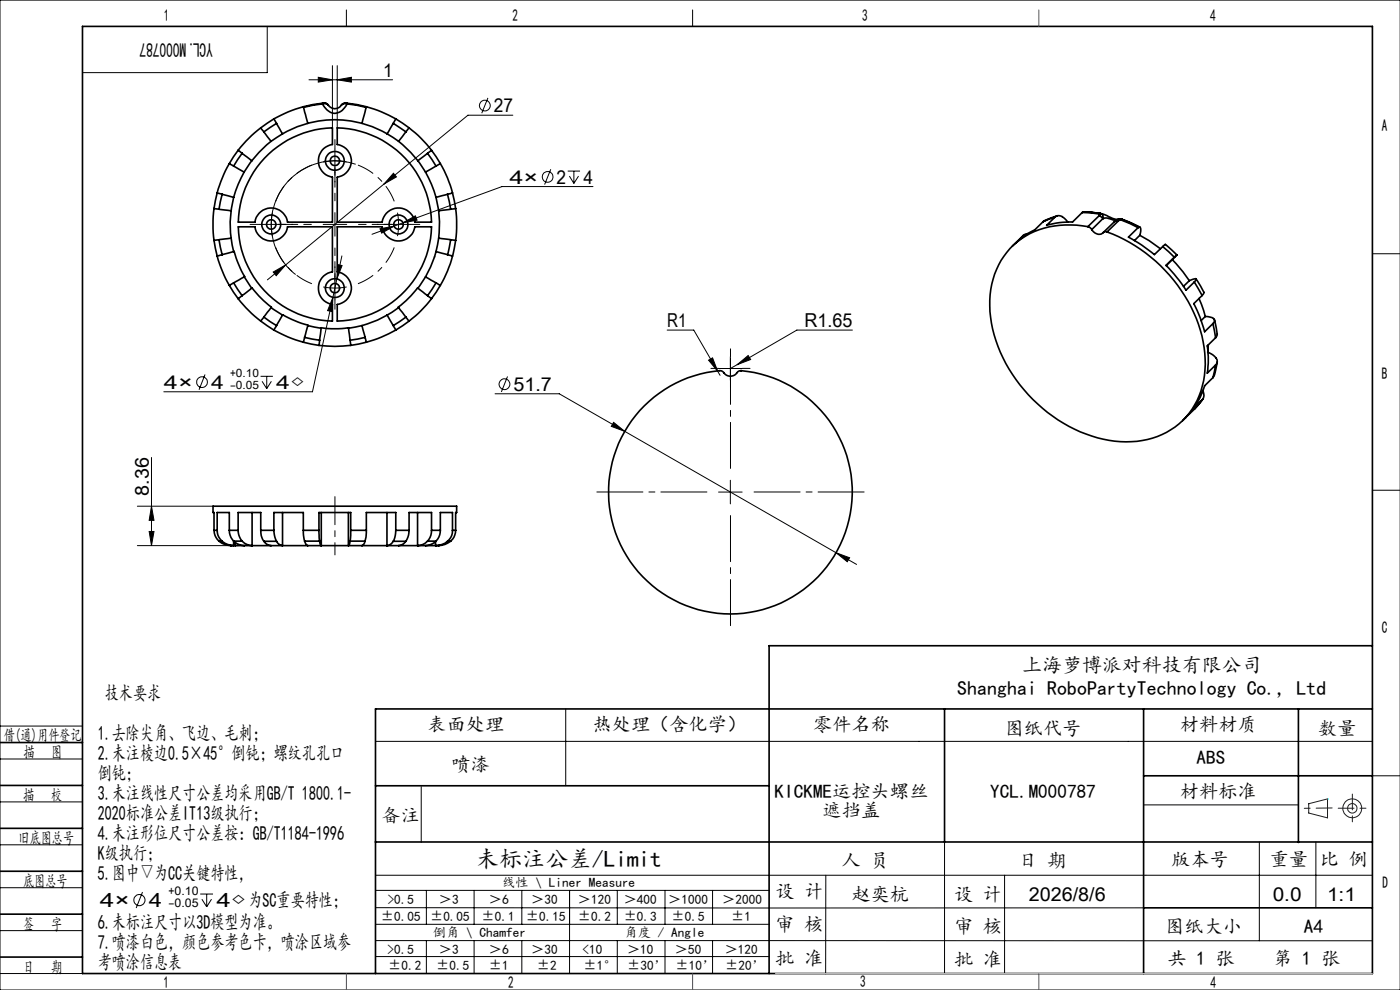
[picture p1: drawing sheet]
<svg xmlns="http://www.w3.org/2000/svg" width="297mm" height="210mm" viewBox="0 0 297 210" stroke-linecap="round" stroke-linejoin="round" font-family="sans-serif">
<g fill="none" stroke="#000" stroke-width=".21">
<path d="M0 0h297v210h-297zM56.7 5.6v9.8h-39.2M65.5 16.9h17.8M67.5 16.4l3 .5-3 .5zM70.5 13.9v13.2M71.5 16.9l3-.5v1zM71.5 13.9v13.2M73.5 2.1v3.5M146.9 2.1v3.5M68.5 34.4a12.6 12.6 0 0 1 5 0M71 31.6v5M75.5 34.8a13.5 13.5 0 0 0-16.3 6.3 13.5 13.5 0 0 0 3.5 17.1"/>
<path d="M81.5 39l-20.9 17.2M83.5 36.8l.6 .7-2.6 1.5zM103.5 20.8l-1.3 3.2M108.8 24.4h-9.5l-17.8 14.6M116.8 35.9l-1.3 3.2M120.4 36.3h2.6M120.8 37.4l.9 1.5M121.7 36.3v2.6M122.7 37.4l-1 1.5M125.8 39.6h-19.3l-21 7.7M58 57.7l2.6-1.5-2 2.3zM60.6 56.2l-3.9 3.2"/>
<path d="M71.6 56.1l1 .2-1.1 2.9zM72.5 54.3l-6.2 28.8h-31.6M80.6 48.5l3-.5-2.6 1.5zM83.6 48l-4.7 1.7M85.5 47.3l2.6-1.5 .4 .9zM85.5 47.3l-1.9 .7M291.1 53.8h5.9M43.5 79.4l-1.3 3.3M55.3 79.8h2.6M56.6 79.8v2.6M70.6 63.1l-.1 3-1-.2zM107.7 79.9l-1.3 3.2"/>
<path d="M141.5 70h5.7l5.6 9.6M150.3 76.4l.9-.5 1.1 2.9zM152.4 78.2h5M154.9 75.7v5M156.4 77.4l2.3-2 .5 .9zM156.4 77.4l-1.5 .8M180.8 70h-11.7l-12.7 7.4M32.1 97v18.7M55.6 80.9l1 1.5M57.6 80.9l-1 1.5M105 83.5h13.6l13.9 8M130.2 89.6l2.3 1.9-2.8-1.1z"/>
<path d="M132.5 91.5l44.9 25.8M29.1 107.4h16.1M29.1 115.7h21.5M31.6 112.7h1.1l-.6 3zM32.1 107.4l.6 3h-1.1zM152.4 104.4h5M154.9 101.9v5M177.4 117.3l2.8 1-.5 .9zM177.4 117.3l4.3 2.4M291.1 104h5.9M0 154h17.5M79.7 157.3h211.4"/>
<path d="M120 150.4v16.3M0 179.2h17.5M0 161h17.5M0 170.1h17.5M89.4 166.9v11.8M200.4 178.6v27.9M242.6 170.7h32.8M267.2 178.6v21M279.2 178.6v14M291.1 164.6h6M0 188.3h17.5M0 197.4h17.5"/>
<path d="M30.2 189.2l-1.3 3.4M42.5 189.6h2.7M42.8 190.7l1.1 1.7M43.9 189.6v2.8M44.9 190.7l-1 1.7M79.7 185.7h211.4M79.7 199.5l211.4 .1M79.7 192.5l162.9 .1M79.7 188.9h83.5M79.7 196.1h83.5M90.5 188.9v7.2M90.5 199.5v7"/>
<path d="M100.6 188.9v7.2M100.6 199.5v7M110.7 188.9v7.2M110.7 199.5v7M120.8 188.9v17.6M131 188.9v7.2M131 199.5v7M141.1 188.9v7.2M141.1 199.5v7M151.2 188.9v7.2M151.2 199.5v7M175.2 185.7v20.9"/>
<path d="M213.1 185.7v20.8M0 206.5h17.5M79.7 202.9h83.5M163.2 206.5h127.9"/>
<circle cx="102.9" cy="22.4" r="1.14"/>
<circle cx="116.2" cy="37.5" r="1.14"/>
<circle cx="42.9" cy="81.1" r="1.13"/>
<circle cx="107" cy="81.5" r="1.15"/>
<circle cx="29.6" cy="190.9" r="1.19"/>
</g>
<path d="M57.6 47.6l.2 2.5M57.6 47.6l.2-2.5M84.6 47.6l-.3-2.5M84.6 47.6l-.3 2.5M71.1 61.1l2.4-.2M71.1 61.1l-2.5-.2" fill="none" stroke="#000" stroke-width=".21" stroke-dasharray="30.5 1.3 1.3 1.3" stroke-linecap="butt"/>
<path d="M66.2 35a13.5 13.5 0 0 0-7.7 7.7M58.5 52.5a13.5 13.5 0 0 0 7.7 7.7M83.6 42.7a13.5 13.5 0 0 0-7.7-7.7M75.9 60.2a13.5 13.5 0 0 0 7.7-7.7" fill="none" stroke="#000" stroke-width=".21" stroke-dasharray="30.5 1.3 1.3 1.3" stroke-dashoffset="26.8" stroke-linecap="butt"/>
<g fill="none" stroke="#191924" stroke-width=".21">
<path d="M277.6 170.5l4-1v4l-4-1z"/>
<circle cx="286.9" cy="171.5" r="1.01"/>
<circle cx="286.9" cy="171.5" r="2"/>
</g>
<path d="M155 99.4v-23.4M150 104.4h-23.4M155 109.4v23.3M160 104.4h23.3" fill="none" stroke="#000" stroke-width=".21" stroke-dasharray="30.5 1.3 1.3 1.3" stroke-dashoffset="20.7"/>
<g fill="none" stroke="#000" stroke-width=".21" stroke-dasharray="30.5 1.3 1.3 1.3">
<path d="M71.1 31.6v-2M71.1 36.6v2M55.1 47.6h-2M57.6 47.6h-2.5M57.6 47.6h2.5M60.1 47.6h2M71.1 58.6v-2M71.1 47.6v-2.5M71.1 47.6h-2.5M71.1 47.6v2.5M71.1 47.6h2.5M82.1 47.6h-2"/>
<path d="M84.6 47.6h2.5M84.6 47.6h-2.5M87.1 47.6h2M71.1 61.1v2.5M71.1 61.1v-2.5M71.1 63.6v2M152.5 78.1h-1.7M155 75.6v-1.6M157.5 78.1h1.6M155 80.6v1.7M71.1 108.7v-3.4"/>
</g>
<path d="M71.1 108.7v9" fill="none" stroke="#000" stroke-width=".21" stroke-dasharray="30.5 1.3 1.3 1.3" stroke-dashoffset="27.9"/>
<path d="M66.1 47.6h-7.1M71.1 42.6v-7M71.1 52.6v7M76.1 47.6h7" fill="none" stroke="#000" stroke-width=".21" stroke-dasharray="30.5 1.3 1.3 1.3" stroke-dashoffset="28.9"/>
<g fill="none" stroke="#000" stroke-width=".35">
<path d="M17.5 5.6h273.6v200.9h-273.6zM48.6 34.7l1 .5M48.6 34.7a27.5 27.5 0 0 0-2.5 6.2M49.6 35.2l2.2 1.3M50.5 31.9l-1.9 2.8M50.5 31.9l.9 .6M51.4 32.5l-1.8 2.7M51.4 32.5l2 1.6M51.8 36.5a24.3 24.3 0 0 0-2.2 5.4M53.4 34.1l-1.6 2.4M55.3 27.1l.7 .9M55.3 27.1a27 27 0 0 0-4.8 4.8"/>
<path d="M56 28l1.5 2M56.1 33.6a20.7 20.7 0 0 1 14.4-6.5v3.5a3.5 3.5 0 0 0-3 3.5 3.5 3.5 0 0 0 3 3.5v9.5h-9.5a3.5 3.5 0 0 0-3.5-3 3.5 3.5 0 0 0-3.4 3h-3.5a20.4 20.4 0 0 1 5.5-13.5zM57.5 30l-2.6 2.3-1.5 1.8M58.1 25.2l-2.8 1.9M58.1 25.2l.6 1M58.7 26.2l-2.7 1.8M58.7 26.2l1.2 2.2M59.9 28.4l-2.4 1.6M64.3 22.6l.1 .2M64.3 22.6a26.9 26.9 0 0 0-6.2 2.6M64.4 22.8l.9 3.4M65.3 26.2a21.7 21.7 0 0 1 11.5 0"/>
<path d="M65.3 26.2l-2.2 .7-3.2 1.5M68.4 21.9h.7l.5 .4M68.4 22l-4 .8M68.4 22a3.2 3.2 0 0 0 2.9 2 3.8 3.8 0 0 0 2.4-2M68.4 22a1.22 1.22 0 0 1 1.6 .6 1.75 1.75 0 0 0 2.7-.5l1-.1M68.4 21.9l-4.1 .7M68.4 21.9v.1M71.5 27.1a20.5 20.5 0 0 1 20 20h-3.5a3.5 3.5 0 0 0-3.5-3 3.5 3.5 0 0 0-3.4 3h-9.6v-9.5a3.5 3.5 0 0 0 3.1-3.5 3.5 3.5 0 0 0-3.1-3.5zM73.7 21.9h-.8l-.5 .4M73.7 22l4 .8M73.7 21.9v.1M73.7 21.9l4 .7"/>
<path d="M76.8 26.2l2.2 .7 3.1 1.5M77.7 22.8l-.9 3.4M77.7 22.6v.2M77.7 22.6a26.9 26.9 0 0 1 6.3 2.6M82.1 28.4l2.5 1.6M83.4 26.2l2.7 1.8M83.4 26.2l-1.3 2.2M84 25.2l2.8 1.9M84 25.2l-.6 1M84.6 30l2.5 2.3 1.6 1.8M86.1 28l-1.5 2M86.8 27.1l-.7 .9"/>
<path d="M86.8 27.1a25.4 25.4 0 0 1 4.7 4.8M88.7 34.1l1.6 2.4M90.3 36.5a24.3 24.3 0 0 1 2.2 5.4M90.7 32.5l-2 1.6M90.7 32.5l1.8 2.7M91.5 31.9l1.9 2.8M91.5 31.9l-.8 .6M92.5 35.2l-2.2 1.3M93.4 34.7l-.9 .5M93.4 34.7a23.8 23.8 0 0 1 2.6 6.2M45.4 44.2l1.1 .2M45.4 51l.7 3.3"/>
<path d="M45.4 44.2a27.2 27.2 0 0 0 0 6.8M46.1 40.9l-.7 3.3M46.1 40.9l1 .3M46.1 54.3a27.5 27.5 0 0 0 2.5 6.2M46.5 44.4l2.5 .3M46.5 50.9l.6 3.1M46.5 50.9l-1.1 .1M47.1 41.2l-.6 3.2M47.1 41.2l2.5 .7M47.1 54l-1 .3M49 50.5l.6 2.9M49 50.5l-2.5 .4"/>
<path d="M49 44.7l-.2 2.4 .2 3.4M49.6 41.9l-.6 2.8M49.6 53.4l-2.5 .6M49.6 60l1.8 2.7M49.6 53.4l.1-.1a23.2 23.2 0 0 0 2.2 5.4h-.1M49.6 60l-1 .5M50.6 48.1h3.5a3.5 3.5 0 0 0 3.4 3 3.5 3.5 0 0 0 3.5-3h9.5v9.6a3.5 3.5 0 0 0-3 3.4 3.5 3.5 0 0 0 3 3.5v3.5a20.5 20.5 0 0 1-19.9-20zM51.8 58.7l1.6 2.4M51.8 58.7l-2.2 1.3M71.5 48.1h9.6a3.5 3.5 0 0 0 3.4 3 3.5 3.5 0 0 0 3.5-3h3.5a20.5 20.5 0 0 1-20 20v-3.5a3.5 3.5 0 0 0 3.1-3.5 3.5 3.5 0 0 0-3.1-3.4zM90.3 58.7l-1.6 2.4M90.3 58.7l2.2 1.3"/>
<path d="M92.5 53.4l2.4 .6M92.5 41.9l.6 2.8M92.5 60l-1.8 2.7M92.5 53.4l-1.2 3.2-1 2.1M92.5 60l.9 .5M93.1 50.5l-.6 2.9M93.1 50.5l2.5 .4M93.1 44.7l.1 2.3-.1 3.5M94.9 41.2l-2.4 .7M94.9 41.2l.7 3.2M94.9 54l1.1 .3M95.6 50.9l-.7 3.1"/>
<path d="M95.6 44.4l-2.5 .3M95.6 50.9l1.1 .1M96 40.9l.7 3.3M96 40.9l-1.1 .3M96 54.3a23.8 23.8 0 0 1-2.6 6.2M96.7 44.2l-1.1 .2M96.7 51l-.7 3.3M96.7 44.2a27.2 27.2 0 0 1 0 6.8M218.1 49.6l-1 .3-1.6 1.6M221.3 47a14.3 14.3 0 0 1-4 3l-2.5 2.2M223.8 46.1l-2.5 .9M223.8 46.1a1.66 1.66 0 0 1 2.4 .6l.3 .4"/>
<path d="M224.3 45.8l-3 1.2M229.6 45.1l-2.1 2a17.7 17.7 0 0 0-5.5 .7l1.8-1.7M229.6 45.1l3.6 .3M229.6 45.1l2-.1 1.8 .3M230.4 45h1.2M230.8 48.1a18.1 18.1 0 0 0-15.8 3.9 18 18 0 0 0-4.7 16.5 32.1 32.1 0 0 0 25 24.9 17.4 17.4 0 0 0 16.3-4.9 18.3 18.3 0 0 0 3.6-16 32.4 32.4 0 0 0-20.4-23.3M230.8 48.1l.4 .2 .4 .4M231.6 48.7a1.64 1.64 0 0 0 2.4 .6M231.6 45l1.8 .3M233.2 45.8l.8 .6M233.2 45.8l-2.4 2.3M233.2 45.4l.1 .2-.1 .2"/>
<path d="M233.4 45.3l1.4 .4a5.2 5.2 0 0 0 3.3 .8M233.4 45.3l.5 .3 .1 .8M233.4 45.3l-.2 .1M234 46.4a4.4 4.4 0 0 1 2.5 .3l.2 .1-.1 .1M234 46.4l-2.4 2.3M234.8 49.2h-.5l-.3 .1M236.4 47l-2.3 2.3M236.6 46.9l-.2 .1M236.6 46.8v.1M237.2 46.9l-.5-.1-.3 .2M237.2 46.9l-2.4 2.3M237.8 46.7l3.6 1.6"/>
<path d="M237.8 46.7l-.6 .2M238.1 46.6l3.7 1.6M238.1 46.6l-.3 .1M238.1 46.6l3.5 1.6M238.1 46.6l-.9-.1-.6 .4M241.4 48.3l-2 2a32.2 32.2 0 0 1 5.5 3.7l1.8-1.7M241.6 48.2l-.2 .1M241.6 48.2l.1-.1a1.4 1.4 0 0 1 .1 1.8M241.8 49.9l2 1.1 2.4 1.8M241.8 49.9l-1.1 1.1M246.7 52.3l.5-.5 2.5 2.3M246.7 52.3l2.4 2.3"/>
<path d="M248.7 55.1l2.3 2.6 1.3 1.8M248.7 55.1l-1.3 1.2M249.1 54.6l-1.7 1.7a34.5 34.5 0 0 1 4.2 5.3l1.8-1.8M249.6 54.1l-.5 .5M249.6 54.1l-.9 1M252.3 59.5l1.4-.4 .1 .2-.4 .5M252.3 59.5l-1.2 1.2M253.4 59.8l1.6 2.9M253.8 59.2l1.6 2.8v.2l-.4 .5M48.6 60.5l1.9 2.9M50.5 63.4a27 27 0 0 0 4.8 4.7M51.4 62.7l-.9 .7"/>
<path d="M53.4 61.1l-2 1.6M53.4 61.1h.1a22.3 22.3 0 0 0 4.1 4l-.1 .2M55.3 68.1l2.8 1.9M56 67.3l2.7 1.8M56 67.3l-.7 .8M57.5 65.3l2.4 1.5M57.5 65.3l-1.5 2M58.1 70a26.9 26.9 0 0 0 6.2 2.6M58.7 69.1l-.6 .9M59.9 66.8l-1.2 2.3M59.9 66.8h.1a22.7 22.7 0 0 0 5.3 2.2v.1M64.3 72.6l3.4 .7"/>
<path d="M64.6 71.6l3.2 .6M64.6 71.6l-.3 1M65.3 69.1l2.8 .5M65.3 69.1l-.7 2.5M67.7 73.3a26.9 26.9 0 0 0 6.7 0M67.8 72.2l-.1 1.1M68.1 69.6l-.3 2.6M68.1 69.6l.1-.1a19.6 19.6 0 0 0 5.7 0v.1M73.9 69.6l.4 2.6M74.3 72.2l.1 1.1M76.8 69.1l-2.9 .5M76.8 69.1l.6 2.5"/>
<path d="M77.4 71.6l-3.1 .6M77.4 71.6l.3 1M77.7 72.6l-3.3 .7M82.1 66.8l1.3 2.3M82.1 66.8l-2 1.1-3.3 1.2M83.4 69.1l.6 .9M84 70a26.9 26.9 0 0 1-6.3 2.6M84.6 65.3l-2.5 1.5M84.6 65.3l1.5 2M86.1 67.3l-2.7 1.8M86.1 67.3l.7 .8M86.8 68.1l-2.8 1.9"/>
<path d="M88.7 61.1l2 1.6M88.7 61.1h-.1a22.3 22.3 0 0 1-4.1 4l.1 .2M90.7 62.7l.8 .7M91.5 63.4a25.4 25.4 0 0 1-4.7 4.7M93.4 60.5l-1.9 2.9M157.2 78.6h.1M254.4 63.3l1.3 3.8M255 62.7l-1.7 1.7a27.3 27.3 0 0 1 2.3 6l1.7-1.8M255.7 67.1l1.4 .3 .4 .2a.64 .64 0 0 1-.2 1M255.7 67.1l-.9 .9M256.2 74.7l.6 .3a1.78 1.78 0 0 1 1.3 2.2l-.2 .2M256.3 73.2l-.1 1.3"/>
<path d="M257.3 68.6l.6 3M257.6 67.9l.6 3-.3 .7M257.9 71.6l-1.8 1.8a19.9 19.9 0 0 1 0 5.8l1.8-1.8M257.9 77.4l-.6 2.7M258.2 76.8l-.5 2.7-.4 .6M136.7 86.1a25 25 0 0 1 16.3-7.4l.3 .1a1.88 1.88 0 0 0 3.3 0l.2-.1a25.8 25.8 0 0 1 23.2 31.9 25.8 25.8 0 0 1-35.3 17.5 25.8 25.8 0 0 1-11.5-37.7l1.6-2.2zM255 84.8l-1.6 2-2.5 2.4M255.2 84.7l-1.8 2.1M255.2 82.9l.1 .2a1.59 1.59 0 0 1-.3 1.7M257.3 80.1l-1.7 1.7a15.7 15.7 0 0 1-2.3 4.8l1.7-1.8M45.4 112.5v-3.8h-.2v-1.3h51.7v1.3h-.2v3.8M45.4 112.5h.7"/>
<path d="M45.4 112.5a3.1 3.1 0 0 0 1.1 2.3M46.1 112.5v-3.8h2.5v3.8M46.1 112.5a2.89 2.89 0 0 0 1 2.3M46.5 114.8h.6M46.5 114.8a3.7 3.7 0 0 0 2.5 .9M47.1 114.8l.1 .1a4.1 4.1 0 0 0 2.4 .8M48.6 112.5h1.9M48.6 112.5a3.4 3.4 0 0 0 1 2.3M48.9 115.7h.1M49 115.7h.6M49.6 114.8h1.8M49.6 114.8v.1a3.5 3.5 0 0 0 2.2 .8"/>
<path d="M49.6 115.7h.3M49.6 114.8v.9M49.9 115.7h1.9M49.9 115.1v.6M50.5 112.5v-3.8h4.8v3.8M50.5 112.5l.2 1 .7 1.3M51.4 114.8v.1a3.1 3.1 0 0 0 2 .8M51.8 115.7h1.6M53.4 115.7h.1M53.5 115.7h4M53.5 108.7v7M55.3 112.5h2.8"/>
<path d="M55.3 112.5l.1 1.1 .6 1.2M56 114.8h2.7M56 114.8v.1a2.07 2.07 0 0 0 1.5 .8M57.5 115.7h2.4M58.1 112.5v-3.8h6.2v3.8M58.1 112.5l.2 1.4 .4 .9M58.7 114.8v.1a1.74 1.74 0 0 0 1.2 .8M59.9 115.7h5.4M59.9 108.7v7M64.3 112.5h3.4M64.3 112.5l.3 2.3M64.6 114.8h3.2"/>
<path d="M64.6 114.8l.3 .7 .4 .2M65.3 115.7h2.8M67.7 112.5v-3.8h6.7v3.8M67.7 112.5l.1 2.3M67.8 114.8l.3 .9M68.1 115.7h.1M68.2 115.7h5.7M68.2 108.7v7M73.9 115.7h.1M73.9 108.7v7M74.3 114.8l-.4 .9M74.3 114.8h3.1"/>
<path d="M74.4 112.5h3.3M74.4 112.5l-.1 2.3M76.8 115.7h5.3M77.4 114.8l-.1 .4-.5 .5h-2.9M77.7 112.5v-3.8h6.3v3.8M77.7 112.5l-.1 1.4-.2 .9M82.1 115.7h.1M82.1 108.7v7M82.1 115.7h2.5M83.4 114.8v.1a1.74 1.74 0 0 1-1.3 .8M83.4 114.8h2.7M84 112.5h2.8"/>
<path d="M84 112.5l-.1 1.1-.5 1.2M84.6 115.7h4M86.1 114.8v.1a2.07 2.07 0 0 1-1.5 .8M86.8 112.5v-3.8h4.7v3.8M86.8 112.5l-.1 1-.6 1.3M88.6 115.7h.1M88.6 108.7v7M88.7 115.7h1.6M90.3 115.7h2.1M90.7 114.8h1.8M90.7 114.8l-.1 .1a2.94 2.94 0 0 1-1.9 .8M91.5 112.5h1.9"/>
<path d="M91.5 112.5a3.2 3.2 0 0 1-.8 2.3M92.4 115.7h.1M92.4 114.9v.8M92.5 114.8l-.1 .1a3.5 3.5 0 0 1-2.1 .8M92.5 115.7h.6M93.1 115.7h.1M93.4 112.5v-3.8h2.6v3.8M93.4 112.5v.5a3.1 3.1 0 0 1-.9 1.8M94.9 114.8v.1a4.1 4.1 0 0 1-2.4 .8M95.6 114.8h-.7M95.6 114.8l-.1 .1a4.3 4.3 0 0 1-2.4 .8M96 112.5h.7"/>
<path d="M96 112.5a2.77 2.77 0 0 1-1.1 2.3M96.7 112.5l-.1 .5a2.84 2.84 0 0 1-1 1.8M291.1 137h-127.9v69.5M0 157.5h17.5M200.4 150.4v28.2M242.6 150.4v56.1M275.4 150.4v28.3M291.1 150.4h-211.4v56.1M0 175.7h17.5M0 166.6h17.5M79.7 166.7h83.5M79.7 178.6h211.4"/>
<path d="M242.6 164.6h48.5M0 184.8h17.5M0 193.9h17.5M242.6 192.6h48.5M0 203h17.5"/>
<circle cx="71" cy="34.1" r="1"/>
<circle cx="71" cy="34.1" r="2"/>
<circle cx="57.5" cy="47.6" r="2"/>
<circle cx="57.5" cy="47.6" r="1"/>
<circle cx="84.5" cy="47.6" r="1.99"/>
<circle cx="84.5" cy="47.6" r="1"/>
<circle cx="71" cy="61.1" r="1"/>
<circle cx="71" cy="61.1" r="2"/>
</g>
<path d="M282.6 171.4l-5.9 .1M283.9 171.4h6M286.9 168.4v6" fill="none" stroke="#191924" stroke-width=".21" stroke-dasharray="6.3 1.3 1.3 1.3" stroke-dashoffset="3"/>
<path d="M164.5 206.5h126.6" fill="none" stroke="#c0c0c0" stroke-width=".21"/>
<path d="M220.4 2.1v3.5M73.5 206.5v3.5M146.9 206.5v3.5M220.4 206.5v3.5" fill="none" stroke="#00f" stroke-width=".21"/>
<path d="M281.6 169.5h.1" fill="none" stroke="#0ff" stroke-width=".21"/>
<g fill="#000">
<path d="M67.5 16.4l3 .5-3 .5zM71.5 16.9l3-.5v1z"/>
<path d="M156.4 77.4l2.8-1.1-.5-.9zM150.3 76.4l2 2.4-1.1-2.9zM177.4 117.3l2.3 1.9 .5-.9zM130.2 89.6l-.5 .8 2.8 1.1zM58 57.7l.6 .8 2-2.3zM83.5 36.8l-2 2.2 2.6-1.5zM71.6 56.1l-.1 3.1 1.1-2.9zM70.6 63.1l-1.1 2.8 1 .2zM80.6 48.5l.4 1 2.6-1.5zM85.5 47.3l3-.6-.4-.9z"/>
<path d="M32.1 107.4l.6 3h-1.1zM31.6 112.7h1.1l-.6 3z"/>
</g>
<text font-size="4.9" x="100.9" y="184">未标注公差/Limit</text>
<g font-size="4.2">
<text x="45.1" y="9.2" transform="rotate(-180 45.1 9.2)">YCL.M000787</text>
<text x="216.8" y="142.5">上海萝博派对科技有限公司</text>
<text x="22.2" y="148.6">技术要求</text>
<text x="203.1" y="147.4">Shanghai RoboPartyTechnology Co., Ltd</text>
<text x="20.7" y="157.1">1.去除尖角、飞边、毛刺；</text>
<text x="20.7" y="161.3">2.未注棱边0.5×45°倒钝；螺纹孔孔口</text>
<text x="20.7" y="165.5">倒钝；</text>
<text x="20.7" y="169.8">3.未注线性尺寸公差均采用GB/T 1800.1-</text>
<text x="20.7" y="174">2020标准公差IT13级执行；</text>
<text x="20.7" y="178.2">4.未注形位尺寸公差按：GB/T1184-1996</text>
<text x="20.7" y="182.5">K级执行；</text>
<text x="20.7" y="186.7">5.图中▽为CC关键特性，</text>
<text x="20.8" y="197.1">6.未标注尺寸以3D模型为准。</text>
<text x="21.2" y="192.4">4×</text>
<text x="31.5" y="192.4">4</text>
<text x="45.9" y="192.4">4◇为SC重要特性；</text>
<text x="20.8" y="201.3">7.喷漆白色，颜色参考色卡，喷涂区域参</text>
<text x="20.8" y="205.6">考喷涂信息表</text>
</g>
<g font-size="4.1">
<text x="81.3" y="16.3">1</text>
<text x="104.8" y="23.8">27</text>
<text x="108.1" y="39">4×</text>
<text x="118.1" y="39">2</text>
<text x="123.8" y="39">4</text>
<text x="141.5" y="69.4">R1</text>
<text x="170.7" y="69.4">R1.65</text>
<text x="34.8" y="82.5">4×</text>
<text x="44.8" y="82.5">4</text>
<text x="58.6" y="82.5">4◇</text>
<text x="108.9" y="82.9">51.7</text>
<text x="31.6" y="105.2" transform="rotate(-90 31.6 105.2)">8.36</text>
<text x="90.7" y="155.1">表面处理</text>
<text x="125.7" y="155.1">热处理（含化学）</text>
<text x="172.5" y="155.1">零件名称</text>
<text x="213.1" y="155.8">图纸代号</text>
<text x="250.3" y="155.1">材料材质</text>
<text x="279.6" y="155.8">数量</text>
<text x="95.8" y="163.5">喷漆</text>
<text x="253.8" y="162.1">ABS</text>
<text x="164.3" y="169.2">KICKME运控头螺丝</text>
<text x="174.5" y="173.4">遮挡盖</text>
<text x="210.1" y="169.2">YCL.M000787</text>
<text x="250.3" y="169.2">材料标准</text>
<text x="80.9" y="174.3">备注</text>
<text x="178.5" y="184">人 员</text>
<text x="216" y="184">日 期</text>
<text x="248.5" y="183.7">版本号</text>
<text x="269.4" y="183.7">重量</text>
<text x="280" y="183.7">比 例</text>
<text x="164.5" y="190.5">设 计</text>
<text x="180.6" y="191">赵奕杭</text>
<text x="202.4" y="191">设 计</text>
<text x="218.3" y="191">2026/8/6</text>
<text x="270" y="191">0.0</text>
<text x="281.5" y="191">1:1</text>
<text x="164.5" y="197.4">审 核</text>
<text x="202.4" y="197.9">审 核</text>
<text x="247.2" y="198">图纸大小</text>
<text x="276.6" y="198">A4</text>
<text x="164.5" y="204.6">批 准</text>
<text x="202.4" y="205">批 准</text>
<text x="247.7" y="204.6">共 1 张</text>
<text x="270.1" y="204.6">第 1 张</text>
</g>
<g font-size="3.5">
<text x="34.8" y="4.4">1</text>
<text x="108.7" y="4.4">2</text>
<text x="182.9" y="4.4">3</text>
<text x="256.7" y="4.4">4</text>
<text x="293.2" y="27.8">A</text>
<text x="293.2" y="80.3">B</text>
<text x="293.2" y="134.2">C</text>
<text x=".8" y="157.2">借(通)用件登记</text>
<text x="5" y="160.8">描</text>
<text x="10.9" y="160.8">图</text>
<text x="4.9" y="169.8">描</text>
<text x="10.8" y="169.8">校</text>
<text x="3.9" y="179">旧底图总号</text>
<text x="4.9" y="188.1">底图总号</text>
<text x="293.3" y="188.4">D</text>
<text x="4.9" y="197.2">签</text>
<text x="10.8" y="197.2">字</text>
<text x="4.9" y="206.3">日</text>
<text x="10.8" y="206.3">期</text>
<text x="34.7" y="209.6">1</text>
<text x="107.8" y="209.6">2</text>
<text x="182.5" y="209.3">3</text>
<text x="256.8" y="209.7">4</text>
</g>
<g font-size="2.8">
<text x="82.2" y="191.7">&gt;0.5</text>
<text x="93.1" y="191.7">＞3</text>
<text x="103.7" y="191.7">＞6</text>
<text x="106.6" y="188.1">线性 \ Liner Measure</text>
<text x="112.7" y="191.7">＞30</text>
<text x="122.6" y="191.7">＞120</text>
<text x="132.3" y="191.7">＞400</text>
<text x="141.8" y="191.7">＞1000</text>
<text x="153.2" y="191.7">＞2000</text>
<text x="80.8" y="195.3">±0.05</text>
<text x="91.2" y="195.3">±0.05</text>
<text x="102.2" y="195.3">±0.1</text>
<text x="111.6" y="195.3">±0.15</text>
<text x="122.6" y="195.3">±0.2</text>
<text x="132.3" y="195.3">±0.3</text>
<text x="142.5" y="195.3">±0.5</text>
<text x="155.1" y="195.3">±1</text>
<text x="82.2" y="202.3">&gt;0.5</text>
<text x="91.8" y="198.8">倒角 \ Chamfer</text>
<text x="93.1" y="202.3">＞3</text>
<text x="103.7" y="202.3">＞6</text>
<text x="112.7" y="202.3">＞30</text>
<text x="123.6" y="202.3">&lt;10</text>
<text x="132.5" y="198.8">角度 / Angle</text>
<text x="133" y="202.3">＞10</text>
<text x="143.2" y="202.3">＞50</text>
<text x="153.7" y="202.3">＞120</text>
<text x="82.3" y="205.8">±0.2</text>
<text x="92.5" y="205.8">±0.5</text>
<text x="103.7" y="205.8">±1</text>
<text x="113.9" y="205.8">±2</text>
<text x="123.8" y="205.7">±1°</text>
<text x="133" y="205.7">±30’</text>
<text x="143.3" y="205.7">±10’</text>
<text x="153.8" y="205.8">±20’</text>
</g>
<g font-size="2.5">
<text x="35.8" y="189.9">+0.10</text>
<text x="35.8" y="192.4">-0.05</text>
</g>
<g font-size="2.4">
<text x="48.8" y="80.1">+0.10</text>
<text x="48.8" y="82.5">-0.05</text>
</g>
</svg>
